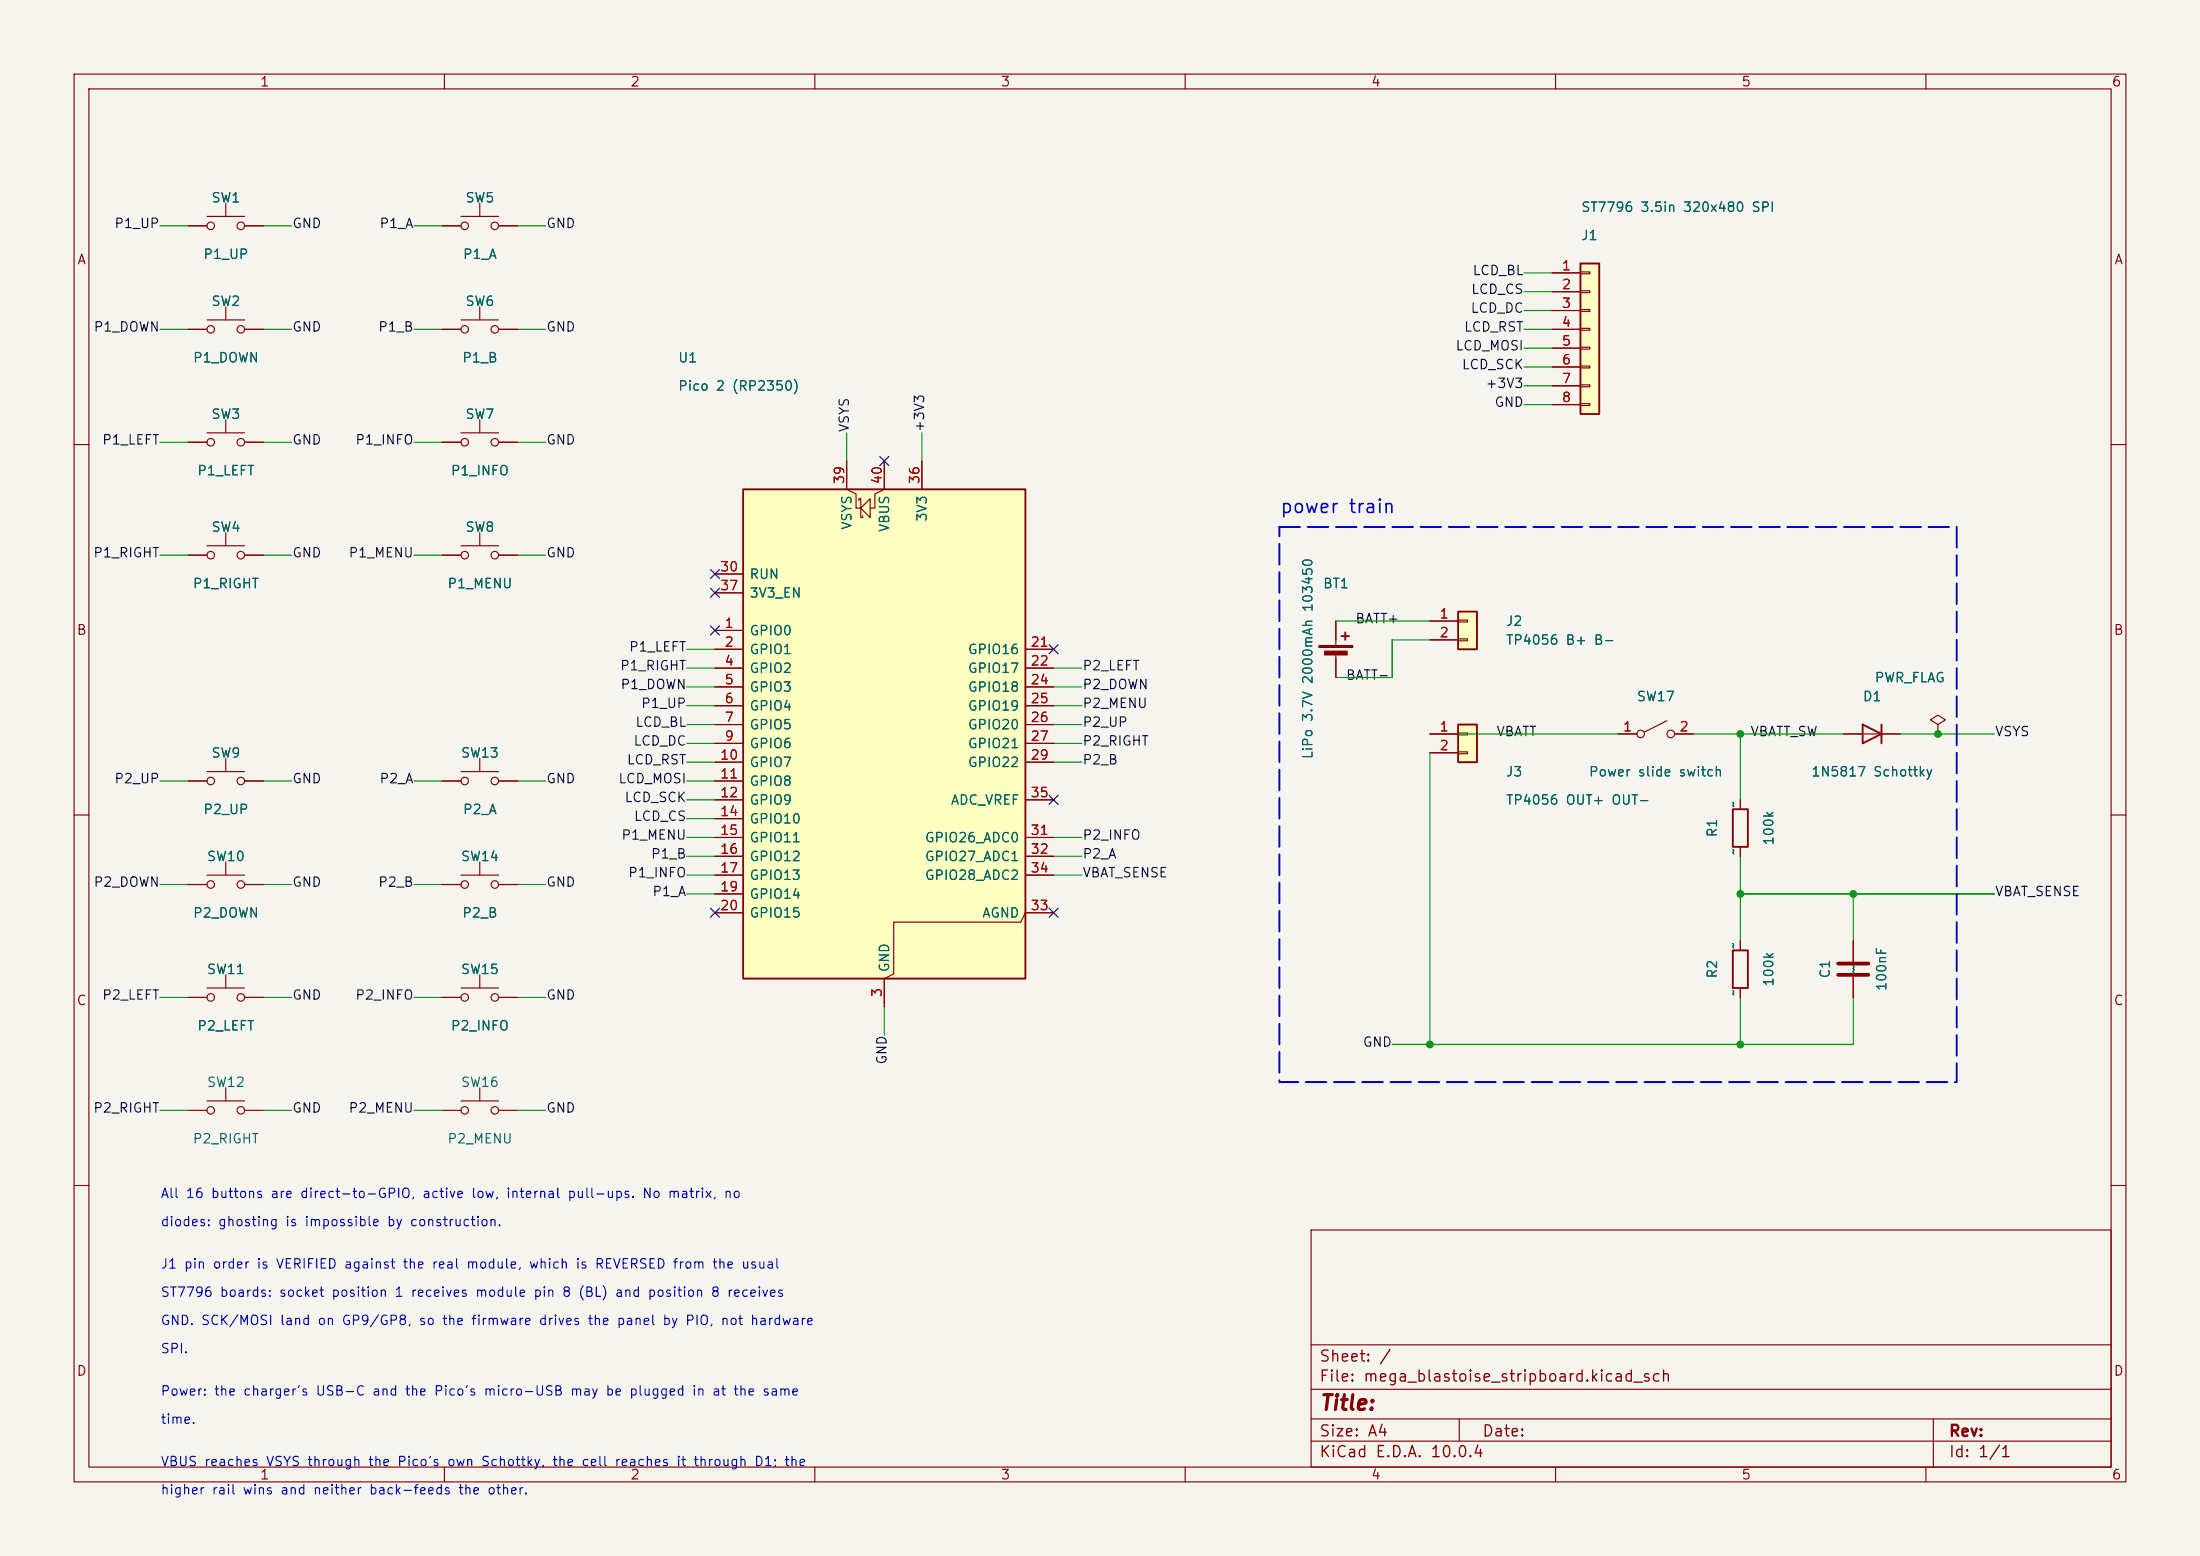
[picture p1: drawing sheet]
<svg xmlns="http://www.w3.org/2000/svg" width="297mm" height="210mm" viewBox="0 0 297 210" stroke-linecap="round" stroke-linejoin="round" font-family="sans-serif">
<path d="M0 0h297v210h-297z" fill="#f5f4ef" stroke="#f5f4ef" stroke-width=".14"/>
<g fill="none" stroke="#840000" stroke-width=".15">
<path d="M10 10h277v190h-277zM12 12h273v186h-273zM60 10v2M110 10v2M160 10v2M210 10v2M260 10v2M10 60h2M285 60h2M10 110h2M285 110h2M10 160h2"/>
<path d="M177 166h108v32h-108zM285 160h2M60 198v2M110 198v2M160 198v2M177 194.5h108M177 191.5h108M177 187.5h108M177 181.5h108M197 191.5v3M210 198v2M260 198v2"/>
<path d="M261 191.5v6.5"/>
</g>
<path d="M100.3 66h38.1v66.1h-38.1z" fill="#ffffc2"/>
<path d="M100.3 66h38.1v66.1h-38.1zM181.1 85.9h1M181.6 85.3v1.1M251.5 97.8l2.5 1.3-2.5 1.2zM254 97.8v2.5M233.9 128.3h2.1v5.1h-2.1z" fill="none" stroke="#840000" stroke-width=".25"/>
<g fill="none" stroke="#840000" stroke-width=".15">
<path d="M25.4 30.5h2.5M27.9 29.2h5.1M30.5 27.4v1.8M33 30.5h2.6M59.7 30.5h2.5M62.2 29.2h5.1M64.8 27.4v1.8M67.3 30.5h2.5M96.5 77.5h3.8M114.3 62.2v3.8l1.3 .7v1.9h.6M116 67.6v-.3h.2v2.6h.3v-.3M116.2 68.6l1.3-1.3v2.6z"/>
<path d="M119.4 62.2v3.8l-1.3 .7v1.9h-.6M124.5 62.2v3.8M96.5 85.1h3.8M96.5 87.6h3.8M96.5 90.2h3.8M96.5 92.7h3.8M96.5 95.3h3.8M96.5 97.8h3.8M96.5 80h3.8M138.4 87.6h3.8M138.4 90.2h3.8M138.4 92.7h3.8"/>
<path d="M138.4 95.3h3.8M138.4 97.8h3.8M180.3 83.8v3.3M180.3 88.1v3.3M218.4 99.1h2.6M225 97.3l-3 1.5M226.1 99.1h2.5M248.9 99.1h7.6M261.6 97.8l1-.6-1-.7-1 .7 1 .6v1.3M261.6 99.1h.1M25.4 105.4h2.5M25.4 119.4h2.5"/>
<path d="M27.9 118.1h5.1M27.9 104.1h5.1M30.5 102.4v1.7M30.5 116.3v1.8M33 105.4h2.6M33 119.4h2.6M59.7 105.4h2.5M59.7 119.4h2.5M62.2 118.1h5.1M62.2 104.1h5.1M64.8 102.4v1.7M64.8 116.3v1.8"/>
<path d="M67.3 105.4h2.5M67.3 119.4h2.5M96.5 100.3h3.8M96.5 102.9h3.8M96.5 105.4h3.8M96.5 108h3.8M96.5 110.5h3.8M96.5 113h3.8M96.5 115.6h3.8M96.5 118.1h3.8M138.4 100.3h3.8M138.4 102.9h3.8"/>
<path d="M138.4 108h3.8M138.4 113h3.8M138.4 115.6h3.8M138.4 118.1h3.8M96.5 120.7h3.8M96.5 123.2h3.8M142.2 123.2h-3.8l-.6 1.3h-17.2v6.9l-1.2 .7v3.8M234.9 127v1.3M234.9 133.4v1.2M250.2 127v2.8M250.2 131.8v2.8"/>
<circle cx="28.4" cy="30.5" r=".51"/>
<circle cx="32.5" cy="30.5" r=".51"/>
<circle cx="62.7" cy="30.5" r=".51"/>
<circle cx="66.8" cy="30.5" r=".51"/>
<circle cx="221.5" cy="99.1" r=".51"/>
<circle cx="225.6" cy="99.1" r=".51"/>
<circle cx="28.4" cy="119.4" r=".51"/>
<circle cx="28.4" cy="105.4" r=".51"/>
<circle cx="32.5" cy="105.4" r=".51"/>
<circle cx="32.5" cy="119.4" r=".51"/>
<circle cx="62.7" cy="105.4" r=".51"/>
<circle cx="62.7" cy="119.4" r=".51"/>
<circle cx="66.8" cy="119.4" r=".51"/>
<circle cx="66.8" cy="105.4" r=".51"/>
</g>
<g fill="#840000" stroke="#840000" stroke-width=".15">
<path d="M178.1 87.1h4.5v.3h-4.5z"/>
<path d="M178.8 87.9h3.1v.5h-3.1z"/>
</g>
<path d="M248.2 130h4M248.2 131.6h4" fill="none" stroke="#840000" stroke-width=".51"/>
<path d="M213.4 35.6h2.5v20.3h-2.5z" fill="#ffffc2"/>
<path d="M213.4 35.6h2.5v20.3h-2.5z" fill="none" stroke="#840000" stroke-width=".25"/>
<g fill="none" stroke="#840000" stroke-width=".15">
<path d="M209.5 36.8h3.9M209.5 39.4h3.9M213.4 36.7h1.2v.3h-1.2zM213.4 39.2h1.2v.3h-1.2zM209.5 41.9h3.9M209.5 44.5h3.9M209.5 47h3.9M209.5 49.5h3.9M209.5 52.1h3.9M209.5 54.6h3.9M213.4 41.8h1.2v.2h-1.2zM213.4 44.3h1.2v.3h-1.2z"/>
<path d="M213.4 46.9h1.2v.2h-1.2zM213.4 49.4h1.2v.3h-1.2zM213.4 51.9h1.2v.3h-1.2zM213.4 54.5h1.2v.2h-1.2z"/>
</g>
<path d="M196.8 97.8h2.6v5.1h-2.6z" fill="#ffffc2"/>
<path d="M196.8 97.8h2.6v5.1h-2.6z" fill="none" stroke="#840000" stroke-width=".25"/>
<g fill="none" stroke="#840000" stroke-width=".15">
<path d="M193 99.1h3.8M196.8 98.9h1.3v.3h-1.3zM193 101.6h3.8M196.8 101.5h1.3v.2h-1.3zM59.7 134.6h2.5M62.2 133.4h5.1M64.8 131.6v1.8M67.3 134.6h2.5M59.7 149.9h2.5M62.2 148.6h5.1M64.8 146.8v1.8M67.3 149.9h2.5"/>
<circle cx="62.7" cy="134.6" r=".51"/>
<circle cx="66.8" cy="134.6" r=".51"/>
<circle cx="62.7" cy="149.9" r=".51"/>
<circle cx="66.8" cy="149.9" r=".51"/>
</g>
<path d="M196.8 82.6h2.6v5h-2.6z" fill="#ffffc2"/>
<path d="M196.8 82.6h2.6v5h-2.6zM233.9 109.2h2.1v5.1h-2.1z" fill="none" stroke="#840000" stroke-width=".25"/>
<g fill="none" stroke="#840000" stroke-width=".15">
<path d="M25.4 30.5h2.5M33 30.5h2.6M59.7 30.5h2.5M67.3 30.5h2.5M209.5 36.8h3.9M209.5 39.4h3.9M25.4 59.7h2.5M25.4 44.5h2.5M27.9 58.4h5.1M27.9 43.2h5.1M30.5 41.4v1.8M30.5 56.6v1.8"/>
<path d="M33 59.7h2.6M33 44.5h2.6M59.7 59.7h2.5M59.7 44.5h2.5M62.2 58.4h5.1M62.2 43.2h5.1M64.8 41.4v1.8M64.8 56.6v1.8M67.3 59.7h2.5M67.3 44.5h2.5M209.5 44.5h3.9M209.5 41.9h3.9"/>
<path d="M209.5 47h3.9M209.5 49.5h3.9M209.5 52.1h3.9M209.5 54.6h3.9M25.4 74.9h2.5M27.9 73.7h5.1M30.5 71.9v1.8M33 74.9h2.6M59.7 74.9h2.5M62.2 73.7h5.1M64.8 71.9v1.8M67.3 74.9h2.5"/>
<path d="M96.5 77.5h3.8M114.3 62.2v3.8M119.4 62.2v3.8M124.5 62.2v3.8M96.5 85.1h3.8M96.5 87.6h3.8M96.5 90.2h3.8M96.5 92.7h3.8M96.5 95.3h3.8M96.5 97.8h3.8M96.5 80h3.8M138.4 87.6h3.8"/>
<path d="M138.4 90.2h3.8M138.4 92.7h3.8M138.4 95.3h3.8M138.4 97.8h3.8M180.3 83.8v2.6M180.3 88.9v2.5M193 83.8h3.8M193 86.4h3.8M193 99.1h3.8M196.8 83.7h1.3v.2h-1.3zM196.8 86.2h1.3v.3h-1.3zM218.4 99.1h2.6"/>
<path d="M226.1 99.1h2.5M248.9 99.1h2.6M254 99.1h2.5M261.6 99.1h.1M25.4 105.4h2.5M25.4 119.4h2.5M33 105.4h2.6M33 119.4h2.6M59.7 105.4h2.5M59.7 119.4h2.5M67.3 105.4h2.5M67.3 119.4h2.5"/>
<path d="M96.5 100.3h3.8M96.5 102.9h3.8M96.5 105.4h3.8M96.5 108h3.8M96.5 110.5h3.8M96.5 113h3.8M96.5 115.6h3.8M96.5 118.1h3.8M138.4 100.3h3.8M138.4 102.9h3.8M138.4 108h3.8M138.4 113h3.8"/>
<path d="M138.4 115.6h3.8M138.4 118.1h3.8M193 101.6h3.8M234.9 108v1.2M234.9 114.3v1.3M25.4 134.6h2.5M27.9 133.4h5.1M30.5 131.6v1.8M33 134.6h2.6M59.7 134.6h2.5M67.3 134.6h2.5M96.5 120.7h3.8"/>
<path d="M96.5 123.2h3.8M119.4 132.1v3.8M138.4 123.2h3.8M234.9 127v1.3M234.9 133.4v1.2M250.2 127v2.8M250.2 131.8v2.8M25.4 149.9h2.5M27.9 148.6h5.1M30.5 146.8v1.8M33 149.9h2.6"/>
<circle cx="28.4" cy="59.7" r=".51"/>
<circle cx="28.4" cy="44.5" r=".51"/>
<circle cx="32.5" cy="44.5" r=".51"/>
<circle cx="32.5" cy="59.7" r=".51"/>
<circle cx="62.7" cy="44.5" r=".51"/>
<circle cx="62.7" cy="59.7" r=".51"/>
<circle cx="66.8" cy="44.5" r=".51"/>
<circle cx="66.8" cy="59.7" r=".51"/>
<circle cx="28.4" cy="74.9" r=".51"/>
<circle cx="32.5" cy="74.9" r=".51"/>
<circle cx="62.7" cy="74.9" r=".51"/>
<circle cx="66.8" cy="74.9" r=".51"/>
<circle cx="28.4" cy="134.6" r=".51"/>
<circle cx="32.5" cy="134.6" r=".51"/>
<circle cx="28.4" cy="149.9" r=".51"/>
<circle cx="32.5" cy="149.9" r=".51"/>
</g>
<g fill="none" stroke="#009600" stroke-width=".15">
<path d="M21.6 30.5h3.8M35.6 30.5h3.8M55.9 30.5h3.8M69.8 30.5h3.9M205.7 36.8h3.8M205.7 39.4h3.8M21.6 44.5h3.8M21.6 59.7h3.8M35.6 44.5h3.8M35.6 59.7h3.8M55.9 44.5h3.8M55.9 59.7h3.8"/>
<path d="M69.8 44.5h3.9M69.8 59.7h3.9M114.3 58.4v3.8M124.5 58.4v3.8M205.7 44.5h3.8M205.7 47h3.8M205.7 41.9h3.8M205.7 52.1h3.8M205.7 49.5h3.8M205.7 54.6h3.8M21.6 74.9h3.8M35.6 74.9h3.8"/>
<path d="M55.9 74.9h3.8M69.8 74.9h3.9M92.7 95.3h3.8M92.7 90.2h3.8M92.7 97.8h3.8M92.7 92.7h3.8M92.7 87.6h3.8M142.2 95.3h3.8M142.2 90.2h3.8M142.2 97.8h3.8M142.2 92.7h3.8M180.3 83.8h12.7"/>
<path d="M193 99.1h25.4M193 86.4h-5v5h-7.7M228.6 99.1h20.3M234.9 99.1v8.9M256.5 99.1h12.7M21.6 105.4h3.8M21.6 119.4h3.8M35.6 105.4h3.8M35.6 119.4h3.8M55.9 105.4h3.8M55.9 119.4h3.8M69.8 105.4h3.9"/>
<path d="M69.8 119.4h3.9M92.7 105.4h3.8M92.7 115.6h3.8M92.7 102.9h3.8M92.7 113h3.8M92.7 118.1h3.8M92.7 100.3h3.8M92.7 110.5h3.8M92.7 108h3.8M142.2 115.6h3.8M142.2 102.9h3.8M142.2 113h3.8"/>
<path d="M142.2 118.1h3.8M142.2 100.3h3.8M193 101.6v39.4M234.9 115.6v11.4M21.6 134.6h3.8M35.6 134.6h3.8M55.9 134.6h3.8M69.8 134.6h3.9M92.7 120.7h3.8M119.4 135.9v3.8M234.9 120.7h34.3M234.9 134.6v6.4"/>
<path d="M250.2 120.7v6.3M250.2 134.6v6.4h-62.2M21.6 149.9h3.8M35.6 149.9h3.8M55.9 149.9h3.8M69.8 149.9h3.9"/>
</g>
<g fill="none" stroke="#000084" stroke-width=".15">
<path d="M95.9 79.4l1.2 1.2M95.9 76.9l1.2 1.2M97.1 79.4l-1.2 1.2M97.1 76.9l-1.2 1.2M118.8 61.6l1.2 1.2M120 61.6l-1.2 1.2M95.9 84.5l1.2 1.2M97.1 84.5l-1.2 1.2M141.6 87l1.2 1.2M142.8 87l-1.2 1.2M141.6 107.3l1.2 1.3M142.8 107.3l-1.2 1.3"/>
<path d="M95.9 122.6l1.2 1.2M97.1 122.6l-1.2 1.2M141.6 122.6l1.2 1.2M142.8 122.6l-1.2 1.2"/>
</g>
<path d="M172.7 71.1h91.5v75h-91.5z" fill="none" stroke="#0000c2" stroke-width=".25" stroke-dasharray="2.8 1"/>
<g fill="#009600" stroke="#009600" stroke-width=".14">
<circle cx="234.9" cy="141" r=".46"/>
<circle cx="234.9" cy="99.1" r=".46"/>
<circle cx="234.9" cy="120.7" r=".46"/>
<circle cx="250.2" cy="120.7" r=".46"/>
<circle cx="193" cy="141" r=".46"/>
<circle cx="261.6" cy="99.1" r=".46"/>
</g>
<text font-size="2" fill="#840000" x="178" y="190.8">Title:</text>
<text font-size="1.8" fill="#0000c2" x="172.7" y="69.7">power train</text>
<g font-size="1.5" fill="#840000">
<text x="178" y="184.2">Sheet: /</text>
<text x="178" y="186.9">File: mega_blastoise_stripboard.kicad_sch</text>
<text x="178" y="197.1">KiCad E.D.A. 10.0.4</text>
<text x="178" y="194.3">Size: A4</text>
<text x="200" y="194.3">Date:</text>
<text x="263" y="194.3">Rev:</text>
<text x="263" y="197.1">Id: 1/1</text>
</g>
<g font-size="1.3" fill="#840000">
<text x="35" y="12">1</text>
<text x="85" y="12">2</text>
<text x="135" y="12">3</text>
<text x="185" y="12">4</text>
<text x="235" y="12">5</text>
<text x="285" y="12">6</text>
<text x="10.3" y="36">A</text>
<text x="285.3" y="36">A</text>
<text x="10.3" y="86">B</text>
<text x="285.3" y="86">B</text>
<text x="10.3" y="136">C</text>
<text x="285.3" y="136">C</text>
<text x="10.3" y="186">D</text>
<text x="285.3" y="186">D</text>
<text x="35" y="200">1</text>
<text x="85" y="200">2</text>
<text x="135" y="200">3</text>
<text x="185" y="200">4</text>
<text x="235" y="200">5</text>
<text x="285" y="200">6</text>
</g>
<g font-size="1.3" fill="#006464">
<text x="28.4" y="27.6">SW1</text>
<text x="62.7" y="27.6">SW5</text>
<text x="213.4" y="28.9">ST7796 3.5in 320x480 SPI</text>
<text x="27.4" y="35.3">P1_UP</text>
<text x="62.4" y="35.3">P1_A</text>
<text x="213.4" y="32.7">J1</text>
<text x="28.4" y="41.6">SW2</text>
<text x="62.7" y="41.6">SW6</text>
<text x="26" y="49.2">P1_DOWN</text>
<text x="62.3" y="49.2">P1_B</text>
<text x="91.4" y="53">Pico 2 (RP2350)</text>
<text x="91.4" y="49.2">U1</text>
<text x="28.4" y="56.9">SW3</text>
<text x="62.7" y="56.9">SW7</text>
<text x="26.5" y="64.5">P1_LEFT</text>
<text x="60.8" y="64.5">P1_INFO</text>
<text x="115.3" y="71.6" transform="rotate(-90 115.3 71.6)">VSYS</text>
<text x="120.4" y="71.9" transform="rotate(-90 120.4 71.9)">VBUS</text>
<text x="125.4" y="70.5" transform="rotate(-90 125.4 70.5)">3V3</text>
<text x="28.4" y="72.1">SW4</text>
<text x="62.7" y="72.1">SW8</text>
<text x="25.9" y="79.7">P1_RIGHT</text>
<text x="60.3" y="79.7">P1_MENU</text>
<text x="101.1" y="78.4">RUN</text>
<text x="101.1" y="81">3V3_EN</text>
<text x="178.5" y="79.7">BT1</text>
<text x="101.1" y="86.1">GPIO0</text>
<text x="101.1" y="88.6">GPIO1</text>
<text x="130.6" y="88.6">GPIO16</text>
<text x="203.2" y="84.8">J2</text>
<text x="203.2" y="87.3">TP4056 B+ B-</text>
<text x="101.1" y="91.1">GPIO2</text>
<text x="101.1" y="93.7">GPIO3</text>
<text x="130.6" y="91.1">GPIO17</text>
<text x="130.6" y="93.7">GPIO18</text>
<text x="220.9" y="95">SW17</text>
<text x="251.4" y="95">D1</text>
<text x="253" y="92.4">PWR_FLAG</text>
<text x="101.1" y="96.2">GPIO4</text>
<text x="101.1" y="98.8">GPIO5</text>
<text x="101.1" y="101.3">GPIO6</text>
<text x="130.6" y="96.2">GPIO19</text>
<text x="130.6" y="98.8">GPIO20</text>
<text x="130.6" y="101.3">GPIO21</text>
<text x="28.4" y="102.6">SW9</text>
<text x="62.1" y="102.6">SW13</text>
<text x="101.1" y="103.8">GPIO7</text>
<text x="101.1" y="106.4">GPIO8</text>
<text x="130.6" y="103.8">GPIO22</text>
<text x="177.5" y="102.5" transform="rotate(-90 177.5 102.5)">LiPo 3.7V 2000mAh 103450</text>
<text x="203.2" y="105.1">J3</text>
<text x="214.4" y="105.1">Power slide switch</text>
<text x="244.4" y="105.1">1N5817 Schottky</text>
<text x="27.4" y="110.2">P2_UP</text>
<text x="62.4" y="110.2">P2_A</text>
<text x="101.1" y="108.9">GPIO9</text>
<text x="101.1" y="111.5">GPIO10</text>
<text x="128.3" y="108.9">ADC_VREF</text>
<text x="203.2" y="108.9">TP4056 OUT+ OUT-</text>
<text x="232.1" y="113.1" transform="rotate(-90 232.1 113.1)">R1</text>
<text x="234.9" y="109.1" transform="rotate(-90 234.9 109.1)">~</text>
<text x="27.8" y="116.5">SW10</text>
<text x="62.1" y="116.5">SW14</text>
<text x="101.1" y="114">GPIO11</text>
<text x="101.1" y="116.5">GPIO12</text>
<text x="101.1" y="119.1">GPIO13</text>
<text x="124.8" y="114">GPIO26_ADC0</text>
<text x="124.8" y="116.5">GPIO27_ADC1</text>
<text x="124.8" y="119.1">GPIO28_ADC2</text>
<text x="234.9" y="115.5" transform="rotate(-90 234.9 115.5)">~</text>
<text x="239.7" y="114.2" transform="rotate(-90 239.7 114.2)">100k</text>
<text x="26" y="124.2">P2_DOWN</text>
<text x="62.3" y="124.2">P2_B</text>
<text x="101.1" y="121.6">GPIO14</text>
<text x="101.1" y="124.2">GPIO15</text>
<text x="132.5" y="124.2">AGND</text>
<text x="27.8" y="131.8">SW11</text>
<text x="62.1" y="131.8">SW15</text>
<text x="120.4" y="131.3" transform="rotate(-90 120.4 131.3)">GND</text>
<text x="234.9" y="128.2" transform="rotate(-90 234.9 128.2)">~</text>
<text x="251.2" y="131.2" transform="rotate(-90 251.2 131.2)">~</text>
<text x="232.1" y="132.2" transform="rotate(-90 232.1 132.2)">R2</text>
<text x="234.9" y="134.5" transform="rotate(-90 234.9 134.5)">~</text>
<text x="239.7" y="133.2" transform="rotate(-90 239.7 133.2)">100k</text>
<text x="247.4" y="132.2" transform="rotate(-90 247.4 132.2)">C1</text>
<text x="255" y="133.8" transform="rotate(-90 255 133.8)">100nF</text>
<text x="26.5" y="139.4">P2_LEFT</text>
<text x="60.8" y="139.4">P2_INFO</text>
<text x="27.8" y="147">SW12</text>
<text x="62.1" y="147">SW16</text>
<text x="25.9" y="154.6">P2_RIGHT</text>
<text x="60.3" y="154.6">P2_MENU</text>
</g>
<g font-size="1.3" fill="#0f0f0f">
<text x="15.3" y="31.1">P1_UP</text>
<text x="39.4" y="31.1">GND</text>
<text x="51.1" y="31.1">P1_A</text>
<text x="73.7" y="31.1">GND</text>
<text x="198.5" y="40">LCD_CS</text>
<text x="198.7" y="37.5">LCD_BL</text>
<text x="12.6" y="45.1">P1_DOWN</text>
<text x="39.4" y="45.1">GND</text>
<text x="51" y="45.1">P1_B</text>
<text x="73.7" y="45.1">GND</text>
<text x="196.4" y="47.6">LCD_MOSI</text>
<text x="197.6" y="45.1">LCD_RST</text>
<text x="198.5" y="42.5">LCD_DC</text>
<text x="197.3" y="50.2">LCD_SCK</text>
<text x="200.5" y="52.7">+3V3</text>
<text x="114.9" y="58.4" transform="rotate(-90 114.9 58.4)">VSYS</text>
<text x="125.1" y="58.4" transform="rotate(-90 125.1 58.4)">+3V3</text>
<text x="201.7" y="55.2">GND</text>
<text x="13.7" y="60.3">P1_LEFT</text>
<text x="39.4" y="60.3">GND</text>
<text x="47.9" y="60.3">P1_INFO</text>
<text x="73.7" y="60.3">GND</text>
<text x="12.5" y="75.6">P1_RIGHT</text>
<text x="39.4" y="75.6">GND</text>
<text x="47" y="75.6">P1_MENU</text>
<text x="73.7" y="75.6">GND</text>
<text x="84.8" y="88.3">P1_LEFT</text>
<text x="182.9" y="84.4">BATT+</text>
<text x="83.6" y="90.8">P1_RIGHT</text>
<text x="83.7" y="93.3">P1_DOWN</text>
<text x="86.5" y="95.9">P1_UP</text>
<text x="146" y="90.8">P2_LEFT</text>
<text x="146" y="93.3">P2_DOWN</text>
<text x="146" y="95.9">P2_MENU</text>
<text x="181.6" y="92.1">BATT-</text>
<text x="85.4" y="101">LCD_DC</text>
<text x="85.7" y="98.4">LCD_BL</text>
<text x="146" y="98.4">P2_UP</text>
<text x="146" y="101">P2_RIGHT</text>
<text x="201.9" y="99.7">VBATT</text>
<text x="236.2" y="99.7">VBATT_SW</text>
<text x="269.2" y="99.7">VSYS</text>
<text x="15.3" y="106">P2_UP</text>
<text x="39.4" y="106">GND</text>
<text x="51.1" y="106">P2_A</text>
<text x="73.7" y="106">GND</text>
<text x="83.4" y="106">LCD_MOSI</text>
<text x="84.5" y="103.5">LCD_RST</text>
<text x="146" y="103.5">P2_B</text>
<text x="83.8" y="113.7">P1_MENU</text>
<text x="84.2" y="108.6">LCD_SCK</text>
<text x="85.5" y="111.1">LCD_CS</text>
<text x="146" y="113.7">P2_INFO</text>
<text x="84.7" y="118.7">P1_INFO</text>
<text x="87.8" y="116.2">P1_B</text>
<text x="146" y="118.7">VBAT_SENSE</text>
<text x="146" y="116.2">P2_A</text>
<text x="12.6" y="120">P2_DOWN</text>
<text x="39.4" y="120">GND</text>
<text x="51" y="120">P2_B</text>
<text x="73.7" y="120">GND</text>
<text x="88" y="121.3">P1_A</text>
<text x="269.2" y="121.3">VBAT_SENSE</text>
<text x="13.7" y="135.2">P2_LEFT</text>
<text x="39.4" y="135.2">GND</text>
<text x="47.9" y="135.2">P2_INFO</text>
<text x="73.7" y="135.2">GND</text>
<text x="120" y="143.8" transform="rotate(-90 120 143.8)">GND</text>
<text x="183.9" y="141.6">GND</text>
<text x="12.5" y="150.5">P2_RIGHT</text>
<text x="39.4" y="150.5">GND</text>
<text x="47" y="150.5">P2_MENU</text>
<text x="73.7" y="150.5">GND</text>
</g>
<g font-size="1.3" fill="#a90000">
<text x="210.7" y="36.8">1</text>
<text x="210.7" y="39.3">2</text>
<text x="210.7" y="41.9">3</text>
<text x="210.7" y="44.4">4</text>
<text x="210.7" y="47">5</text>
<text x="210.7" y="49.5">6</text>
<text x="210.7" y="52">7</text>
<text x="210.7" y="54.6">8</text>
<text x="114.3" y="65.4" transform="rotate(-90 114.3 65.4)">39</text>
<text x="119.4" y="65.4" transform="rotate(-90 119.4 65.4)">40</text>
<text x="124.4" y="65.4" transform="rotate(-90 124.4 65.4)">36</text>
<text x="97.1" y="77.4">30</text>
<text x="97.1" y="80">37</text>
<text x="194.2" y="83.8">1</text>
<text x="97.7" y="85.1">1</text>
<text x="97.7" y="87.6">2</text>
<text x="139" y="87.6">21</text>
<text x="194.2" y="86.3">2</text>
<text x="97.7" y="90.1">4</text>
<text x="97.7" y="92.7">5</text>
<text x="97.7" y="95.2">6</text>
<text x="139" y="90.1">22</text>
<text x="139" y="92.7">24</text>
<text x="139" y="95.2">25</text>
<text x="97.7" y="97.8">7</text>
<text x="97.7" y="100.3">9</text>
<text x="139" y="97.8">26</text>
<text x="139" y="100.3">27</text>
<text x="194.2" y="99">1</text>
<text x="194.2" y="101.6">2</text>
<text x="219" y="99">1</text>
<text x="226.6" y="99">2</text>
<text x="97.1" y="102.8">10</text>
<text x="97.1" y="105.4">11</text>
<text x="97.1" y="107.9">12</text>
<text x="139" y="102.8">29</text>
<text x="139" y="107.9">35</text>
<text x="97.1" y="110.5">14</text>
<text x="97.1" y="113">15</text>
<text x="139" y="113">31</text>
<text x="97.1" y="115.5">16</text>
<text x="97.1" y="118.1">17</text>
<text x="139" y="115.5">32</text>
<text x="139" y="118.1">34</text>
<text x="97.1" y="120.6">19</text>
<text x="97.1" y="123.2">20</text>
<text x="139" y="123.2">33</text>
<text x="119.4" y="134.7" transform="rotate(-90 119.4 134.7)">3</text>
</g>
<g font-size="1.3" fill="#0000c2">
<text x="21.6" y="162">All 16 buttons are direct-to-GPIO, active low, internal pull-ups. No matrix, no</text>
<text x="21.6" y="165.8">diodes: ghosting is impossible by construction.</text>
<text x="21.6" y="171.5">J1 pin order is VERIFIED against the real module, which is REVERSED from the usual</text>
<text x="21.6" y="179.2">GND. SCK/MOSI land on GP9/GP8, so the firmware drives the panel by PIO, not hardware</text>
<text x="21.6" y="175.3">ST7796 boards: socket position 1 receives module pin 8 (BL) and position 8 receives</text>
<text x="21.6" y="183">SPI.</text>
<text x="21.6" y="188.7">Power: the charger's USB-C and the Pico's micro-USB may be plugged in at the same</text>
<text x="21.6" y="192.5">time.</text>
<text x="21.6" y="202">higher rail wins and neither back-feeds the other.</text>
<text x="21.6" y="198.2">VBUS reaches VSYS through the Pico's</text>
<text x="60.2" y="198.2">own Schottky, the cell reaches it through D1; the</text>
</g>
</svg>
